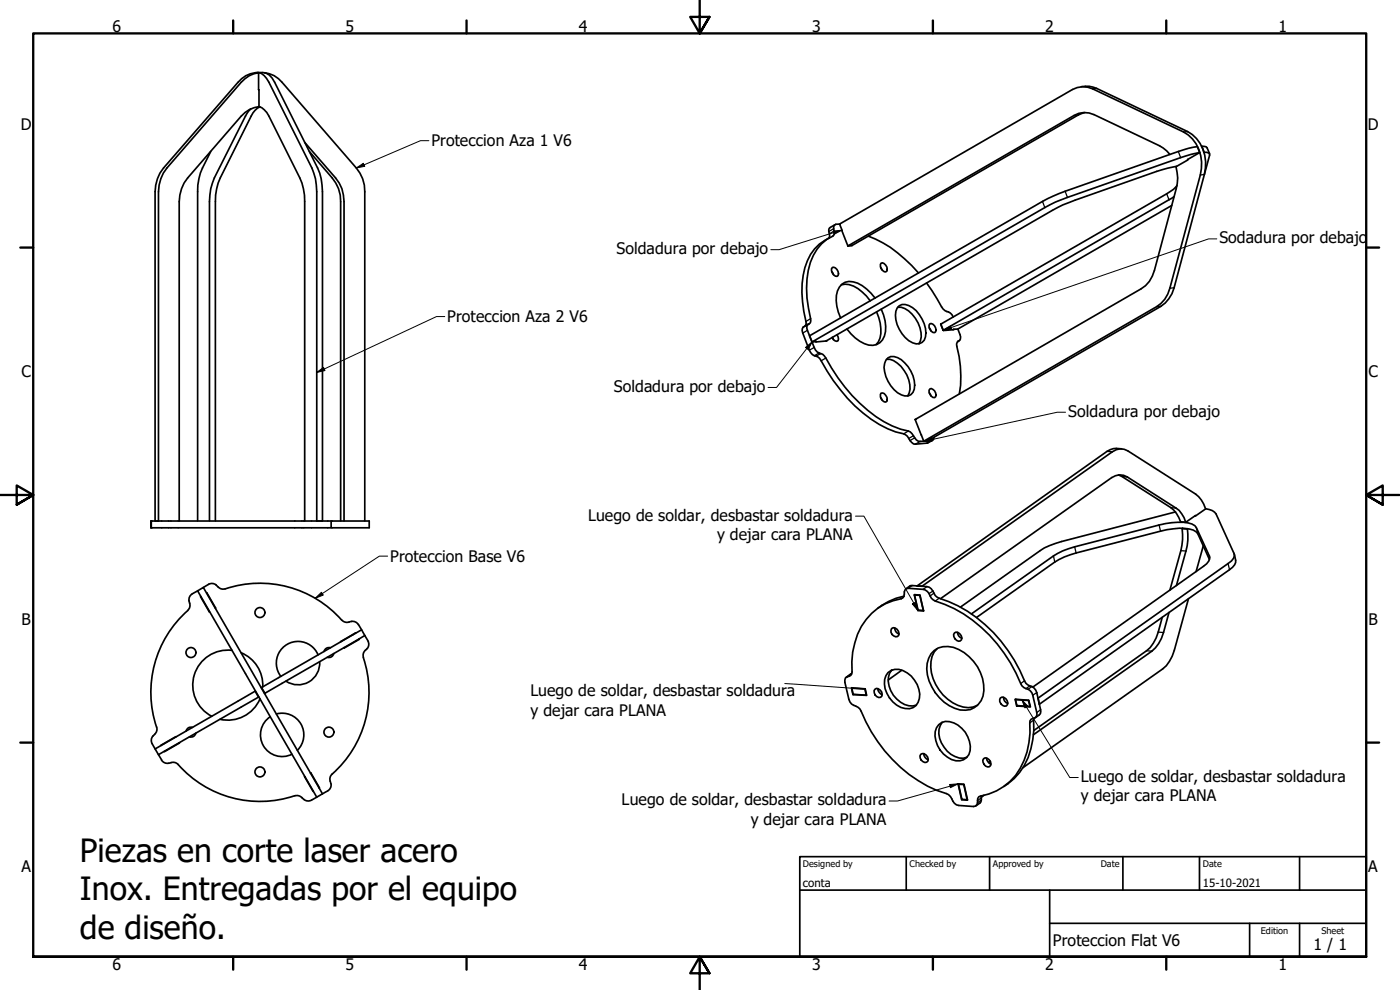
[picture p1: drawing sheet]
<svg xmlns="http://www.w3.org/2000/svg" width="420mm" height="297mm" viewBox="0 0 420 297" stroke-linecap="round" stroke-linejoin="round" font-family="sans-serif">
<!-- layer: Visible (ISO) -->
<g fill="none" stroke="#000" stroke-width=".51">
<path d="M75.3 32.6l-1.6 2.2-9.4 18.6a16.4 16.4 0 0 0-1.4 7.1v95.8M76.6 21.8a3.1 3.1 0 0 1 3.4 1.7l13.6 26.9a16.4 16.4 0 0 1 1.5 7.1v98.8M77.2 21.8a4.4 4.4 0 0 1 5.2 2.9l12.9 25.7a16.4 16.4 0 0 1 1.5 7.1v98.8M77.6 21.8a8.1 8.1 0 0 0-5.2 2.9l-22.3 25.7a11.4 11.4 0 0 0-2.5 7.1v98.8M77.6 32h.1M77.7 32l-.1-10.2a7.4 7.4 0 0 0-6.2 2.9l-22.3 25.7a11.4 11.4 0 0 0-2.6 7.1v98.8M77.7 32a8.4 8.4 0 0 0-5.3 2.8l-16.1 18.6a11.4 11.4 0 0 0-2.5 7.1v95.8M77.7 32a5.3 5.3 0 0 1 3 2.8l9.3 18.6a16.4 16.4 0 0 1 1.4 7.1v95.8M78 32.1a5.4 5.4 0 0 0-2.6 2.7l-9.3 18.6a16.4 16.4 0 0 0-1.5 7.1v95.8M79.4 21.8a8 8 0 0 1 5.2 2.9l22.3 25.7a10.5 10.5 0 0 1 2.6 7.1v98.8M324.5 26a7.2 7.2 0 0 1 4.6 .5l27.3 13a11.3 11.3 0 0 1 5 12.9M325.6 33.8l-2.1 .7-67.8 39.1-1.2 .2"/>
<path d="M63.2 45.5a21.4 21.4 0 0 0-3.9 12v98.8M91.4 42.7l9.3 10.7a10.5 10.5 0 0 1 2.6 7.1v95.8M92.8 45.5l6.9 7.9a10.5 10.5 0 0 1 2.5 7.1v95.8M351.1 46.3l-.9-1-2.2-1.6-19.6-9.3a6.3 6.3 0 0 0-6.1 .3l-67.9 39M353.1 49.9l-5.9 1.5-28.2 10.1-71.2 40.8M353.3 55.7a8.6 8.6 0 0 1-3.2 2.5l-67.8 39.1 .8 1.8 69.3-40.1M356.4 47.9l3.6-2.1-.7-1.8-2.6 .5-3.1 1-33.9 11.9-5.3 2.2-71.4 41.2 .7 1.8M356.4 47.9h.1M356.5 47.9l-3.6 2.1a11.7 11.7 0 0 1 .1 6.6l-6.5 24.5a8.6 8.6 0 0 1-4 5.6l-67.8 39.2M360 45.8l-5.7 1.5-37.6 13.3-3.1 1.7-69.9 40.3 1.2-.1M360.6 43.9l.7 1.8M360.7 43.9l1.3 .2 1 2.1"/>
<path d="M361.4 45.7l1.3 .2 .3 .6-1.6 5.9M361.4 52.4l-9 33.9a9.6 9.6 0 0 1-4 5.6l-70 40.4-1.2 .1M248.9 71.4a13.8 13.8 0 0 0-7.9 11.2 37.9 37.9 0 0 0 .9 14.4l-.3 .8M250.6 67.4l-1.4 .8a1.45 1.45 0 0 0-.3 2l-.1 1.2M252 67.2l-1.2 .1a1.42 1.42 0 0 0-.5 2v1.2a13.9 13.9 0 0 0-7.7 10.6 35.9 35.9 0 0 0 .7 15.2l-.1 .5a1.65 1.65 0 0 0-.9 2.3l2 5.2a2.96 2.96 0 0 0 2.6 2l.5 .5a51.4 51.4 0 0 0 17.9 19.7 28.9 28.9 0 0 0 7.9 3.1l.9 1.1a2.39 2.39 0 0 0 2.1 1.7l3.4-.2 .6-.5 .1-.5M255.8 73.6l-1.4 .2-2.4-6.6 69.9-40.4a6.6 6.6 0 0 1 6-.1l27.3 12.9a11.3 11.3 0 0 1 5 12.9l-9.1 34a8.8 8.8 0 0 1-3.9 5.5l-70 40.4-.7-1.9M260.6 70.9a35.4 35.4 0 0 1 15.1 11M264.4 79a1.59 1.59 0 0 1 1.9 1.8l-.1 .5-.4 .3a1.83 1.83 0 0 1-1.4-2.6zM351.7 61.6l-64.2 37.1-1.5 .2M242.7 97.2l-1.5 .8a1.41 1.41 0 0 0-.3 1.9l2 5.2a3.2 3.2 0 0 0 2.6 2l.5 .5a47.5 47.5 0 0 0 20.4 21l2.4 1 2.4 .6a3.3 3.3 0 0 1 1.9 2l1.1 1a7.2 7.2 0 0 0 5.7-1.1M249.6 81.5l.5 .9M249.8 80.2a1.65 1.65 0 0 1 1.6 .9 1.65 1.65 0 0 1-.2 1.8 1.86 1.86 0 0 1-1.4-2.7z"/>
<path d="M252.5 85.5a6.5 6.5 0 0 1 6.3 2.1l2.4 2.7M262.6 89.5a10.5 10.5 0 0 0-7.8-5.1 4.8 4.8 0 0 0-3.8 5.8l.6 3.4 .7 1.8M263.1 93.6a10.7 10.7 0 0 1 .5 9l-.7 .8M264.3 80.2l.5 .9M264.5 92.8a9.9 9.9 0 0 1 .4 9.2 4.1 4.1 0 0 1-5.5 1.1 13.2 13.2 0 0 1-5.2-4.4M269.4 92.2a7 7 0 0 1 6.1 4.7 6.8 6.8 0 0 1 .3 6.3M269.9 91.7a3.5 3.5 0 0 1 4 .6 9.9 9.9 0 0 1 3.8 8.8 2.58 2.58 0 0 1-3.8 1.8 9.6 9.6 0 0 1-5-9.5l.3-1zM278.1 84.9l3.1 4.7a5.9 5.9 0 0 0 2.9 3.9 2.48 2.48 0 0 1 2 1.6M278.9 98.4l.5 .9M279.1 97.1a1.65 1.65 0 0 1 1.5 .9 1.65 1.65 0 0 1-.1 1.8 1.86 1.86 0 0 1-1.4-2.7zM282.6 97.1l-.3 .1 .8 2 3.2-.4M287.5 98.7l.6 1.7a1.58 1.58 0 0 1-.8 2.3l-.2 .5a36.4 36.4 0 0 1 .8 15"/>
<path d="M248.1 102.2l-3.2 .3M249.8 101.2l.3 .7M251.2 100.4l.5 1.3-.2 .5-.4 .2-.5-.1-.9-1M264.3 119.2l.5 .9M264.4 118a1.87 1.87 0 0 1 1.8 2.4l-.4 .2a1.86 1.86 0 0 1-1.4-2.6zM266.1 107.8a5.8 5.8 0 0 1 5.2 3.4 7.1 7.1 0 0 1 1.1 7.6M266.5 107.4a3.9 3.9 0 0 1 5 1.5 8.5 8.5 0 0 1 2.5 8.8 2.51 2.51 0 0 1-3.5 .8 9.6 9.6 0 0 1-5-9.5l.4-.9zM278.9 117.9l.5 .9M279.1 116.7a1.6 1.6 0 0 1 1.6 .8 1.6 1.6 0 0 1-.2 1.8 1.83 1.83 0 0 1-1.4-2.6zM287.8 102.3l-.4 .2M274.7 125.8l1.8 4.7M336.6 134.7a5.3 5.3 0 0 0-4.4 .7l-57 40.4 1.5 .1 57.1-40.3a4 4 0 0 1 4.7-.3l20.3 13a8.4 8.4 0 0 1 3 4.4"/>
<path d="M45.3 156.3h65.5v2.1h-65.5zM45.4 156.3v2.1M99.4 156.3v2.1M335.7 142.5l15.7 9.8a8.7 8.7 0 0 1 2.9 4.3l1.6 .1 2.9-2M352.8 153.6l-34.2 8.9a21.5 21.5 0 0 0-6.4 2.7l-24 17M354.8 158.6a17.4 17.4 0 0 1-.4 6.6l-3.3 11.9M354.9 158.5l-.1 .1h1.6M355.9 156.7a7.7 7.7 0 0 0-3-4.3l-14.6-9.3a4.2 4.2 0 0 0-4.7 .2l-51.3 36.3M356.4 158.7a15.9 15.9 0 0 1-.5 6.6l-2.8 10.4M358.7 154.7l3.2-2.1a4 4 0 0 1 3 1.6l5.4 11.8a2.68 2.68 0 0 1-1.7 3.1l-57.1 40.4 .4 1.8 57.1-40.4a3.3 3.3 0 0 0 1.5-4.6M59.3 177.3a3.2 3.2 0 0 0-2.6 2.5v.5M59.3 177.3l1.7-1 35.8 61.9-1.7 1z"/>
<path d="M60.3 179l2.6 4.5M61 176.3a3.2 3.2 0 0 1 3.5-1 4.4 4.4 0 0 0 2.6 1.5 33 33 0 0 1 35.5 9.3M62 178l2.6 4.5M271.3 178.9a19 19 0 0 0-7.8 3.6M271.8 176.7l1.6-1 4.8 .3a2.74 2.74 0 0 1 2.1 2l.9 1.2a43.2 43.2 0 0 1 26.6 25.8l.6 .5a3.6 3.6 0 0 1 2.7 2.3l1.3 5.7-.5 1-1.1 .8M274.4 178.5l1.6 .1M274.6 178.4l.9 4.7 1.6 .1M276.1 178.6l1.1 4.5M356.7 179.6l-4.3 15.5a10.8 10.8 0 0 1-3.5 5.6l-41.9 29.7M361.1 163.8l-2.1 7.7M363 167.9l-3.5-7.8a4.5 4.5 0 0 0-4-1.6 25.3 25.3 0 0 0-7.2 .9l-25.3 6.5a21.5 21.5 0 0 0-6.5 2.7l-23.4 16.7M56.7 180.3a2.51 2.51 0 0 1-.4 2.8 32.9 32.9 0 0 0-9.3 35.1"/>
<path d="M69.6 195.1a10.5 10.5 0 0 0-11.3 7.4 10.5 10.5 0 0 0 5.3 12.4M72.4 195.8a10.5 10.5 0 0 1 6.5 10.3M95.5 196.5a6.5 6.5 0 0 0-9.3-3.2 6.5 6.5 0 0 0-1.9 9.7M95.9 198.5a6.5 6.5 0 0 1-3.2 6.1 6.5 6.5 0 0 1-6.9-.2M99.2 194.4a1.49 1.49 0 0 0-1.9 1.1M100.2 196.1a1.49 1.49 0 0 1-2 1.1M102.6 186.1l.8 .5h1.4M104.8 186.6a2.18 2.18 0 0 1 2.8 .8M106.7 190l-4.5 2.6M107.6 187.4l.9 1.6M107.8 191.7l-4.5 2.6M109 197.3a32.9 32.9 0 0 1-9.6 35.3l-.4 .9 .3 1.6"/>
<path d="M109.5 190.7a3.6 3.6 0 0 1 1.1 3l-.4 .9M109.5 190.7l-1-1.7-30 17.3M109.5 190.7l-30 17.3M109.7 195.1l-.6 .8v1.4M110.2 194.6l-.5 .5M261.6 184a16.4 16.4 0 0 1 8.9-4.4 1.66 1.66 0 0 0 .9-2l.6-1 .6-.1 4.5 .3a2.74 2.74 0 0 1 2 2l1 1.2a43.2 43.2 0 0 1 26.6 25.8l.6 .5a3.5 3.5 0 0 1 2.6 2.3l1.2 5.2a1.32 1.32 0 0 1-1.1 1.8l-.5 .2-.4 .5a23 23 0 0 1-6 18.2 18.3 18.3 0 0 1-9.3 4.6l-.4 .5a2.45 2.45 0 0 1-.7 2.3l-5-.2a2.71 2.71 0 0 1-2.1-2.1l-.9-1.2a42.9 42.9 0 0 1-26.6-25.7l-1.2-.8a2.69 2.69 0 0 1-2.1-2l-1.2-5.2a1.26 1.26 0 0 1 1.2-1.8l.8-.7a32.4 32.4 0 0 1 1.8-11.9l1.1-2.4 1.5-2zM267.6 188.6a1.5 1.5 0 0 1 1.9 .5 1.5 1.5 0 0 1-.2 1.9 1.65 1.65 0 0 1-1.6-.7 1.65 1.65 0 0 1-.1-1.7zM268.5 188.4a1.97 1.97 0 0 0 1.3 1.8M275.6 183.1l-.1 .1 1.7 .1-1.1-4.8-1.7-.1 1.1 4.8M280.4 195.2a7.5 7.5 0 0 1 9 .6 13.1 13.1 0 0 1 5.6 13 6 6 0 0 1-8.5 3.7 13.5 13.5 0 0 1-8.2-13.4l.4-1.6 .7-1.3zM281.2 194.6a8.5 8.5 0 0 0-1.2 9 12.8 12.8 0 0 0 10.6 8.7l1.4-.2 1.4-.5M286.4 189.9a1.52 1.52 0 0 1 2.3 1.5l-.2 .5-.3 .4a1.68 1.68 0 0 1-1.8-2.4z"/>
<path d="M287.3 189.7a1.97 1.97 0 0 0 1.4 1.8M291.5 184.2l24.7-17.4a20.2 20.2 0 0 1 6.3-2.7l25.4-6.6a18.8 18.8 0 0 1 9.8-.3l.9 .5 .4 .6 4 8.6a2.89 2.89 0 0 1-1.8 3l-51.3 36.3M348.8 185.2a18.4 18.4 0 0 1-3.6 9.1l-34.9 24.9M350.8 183.8l-1.6 6a10.8 10.8 0 0 1-3.5 5.6l-35.6 25.1M47 218.1v1.4l-.6 .8M57.8 218.2a1.49 1.49 0 0 0-2 1.2M58.8 220a1.49 1.49 0 0 1-2 1.1M76.6 207.4l-30.1 17.3 1.1 1.7M76.6 207.4l1 1.8M76.6 207.4h.1M77.7 209.1l-30.1 17.3M78 209.7a10.5 10.5 0 0 1-12 6.1"/>
<path d="M78.5 206.3l1 1.7M78.5 206.3l-.1 .1M79.5 208l-.1 .1M81.1 215a6.5 6.5 0 0 0-2.1 8.7 6.5 6.5 0 0 0 8.6 2.6M82.9 214.2a6.5 6.5 0 0 1 7.4 3 6.5 6.5 0 0 1-1.1 7.9M255.6 202.2l-1.6 1M255.7 206.5l.3 1.8 4 .2M255.7 206.4l4 .3M259.6 206.7l.4 1.9M259.7 206.7l.4 1.9-4-.3M259.7 206.7l-4.2-.3 .5 2M262.6 206.8a1.48 1.48 0 0 1 2.1 1.5v.5l-.4 .4a1.63 1.63 0 0 1-1.6-.6 1.63 1.63 0 0 1-.1-1.8z"/>
<path d="M263.5 206.6a2.24 2.24 0 0 0 1.2 1.9M266.5 201.8a4.4 4.4 0 0 1 5.8 .1 7.7 7.7 0 0 1 3.2 8.8 3.7 3.7 0 0 1-5.1 1.6 7.9 7.9 0 0 1-4.5-9.6zM267.6 201.1a6.2 6.2 0 0 0 .5 7.5 6.3 6.3 0 0 0 6.9 3M267.8 201l-.3 .2M270.6 201.1l-4 2.9M281.7 217.4a5 5 0 0 1 7 1.2 7.5 7.5 0 0 1 2.1 7.8 4.2 4.2 0 0 1-6.4 .8 7.8 7.8 0 0 1-3.3-8.8zM282.8 216.7a6.1 6.1 0 0 0 .5 7.5 6.9 6.9 0 0 0 5.8 3.3l1.1-.3M300.2 209.4a1.53 1.53 0 0 1 1.9 .5 1.53 1.53 0 0 1-.1 1.9 1.68 1.68 0 0 1-1.8-2.4zM301.2 209.2a1.81 1.81 0 0 0 1.3 1.9M304.7 209.9l.5 1.8M304.9 209.8l-.2 .1 4 .2M305.2 211.7l4 .2"/>
<path d="M305.2 211.7l-.1 .1 4.1 .3-.5-2-4-.3 .4 2M308.7 210.2l.4 1.8M310.3 215.5a25.6 25.6 0 0 1-4.3 16.3l-1.6 1.8-3.1 2.4M45.9 220.8a2 2 0 0 0-.2 2.3l.8 1.6M46.4 220.3l-.5 .6M47.6 226.4l.9 1.6M48.5 228a2.54 2.54 0 0 0 3.3 .7h.5a4 4 0 0 1 2.5 2.1 32.7 32.7 0 0 0 33.6 8M52.8 221.1l-4.5 2.6M53.8 222.9l-4.5 2.6M88.5 238.8a2.6 2.6 0 0 1 2.7 1 2.03 2.03 0 0 0 2.3 .3l1.6-.9M91.4 233l2.6 4.4M93.2 232l2.6 4.5"/>
<path d="M98.4 237.3l-1.6 .9M99.3 235.2a2 2 0 0 1-.9 2.1M276.4 226.3a1.52 1.52 0 0 1 1.8 .5 1.52 1.52 0 0 1-.1 1.9 1.65 1.65 0 0 1-1.6-.7 1.65 1.65 0 0 1-.1-1.7zM277.2 226.1a1.97 1.97 0 0 0 1.4 1.9M287.7 235.3l1.5 .1M287.8 235.2l.9 4.6 1.6 .2M288.7 239.8l-.1 .2-1.1-4.8 1.8 .1 1.1 4.8-1.8-.1M289.3 235.4l1 4.5M294.6 238.8l-.2 1.8-1.5 1.2M295.2 227.6a1.48 1.48 0 0 1 2.2 1.5l-.1 .6-.4 .3a1.68 1.68 0 0 1-1.7-2.4zM295.3 238.6l-.8 .6M296.1 227.4a2.24 2.24 0 0 0 1.3 1.9"/>
<path d="M297.2 228.4l-.5 .4"/>
<circle cx="57.3" cy="195.8" r="1.49"/>
<circle cx="78" cy="183.8" r="1.49"/>
<circle cx="98.7" cy="219.7" r="1.49"/>
<circle cx="78" cy="231.6" r="1.49"/>
</g>
<!-- layer: Visible Narrow (ISO) -->
<g fill="none" stroke="#000" stroke-width=".38">
<path d="M323.5 34.5l-1.2 .2M329.1 26.5l-1.2 .2M356.4 39.5l-1.2 .1M319.7 57.4l.7 1.8M350.1 58.2l.7 1.7M353.6 45.5l.7 1.8M361.4 52.4l-1.2 .1M250.2 68.6l-1.5 .9M250.3 69.3l-1.4 .9M312.9 60.4l.7 1.9M242.3 99.1l-1.4 .8M242.5 97.3l-1.5 .9"/>
<path d="M243.3 95.6l-1.4 .8M348.4 91.9l-1.2 .1M352.4 86.3l-1.3 .2M244.3 104.3l-1.4 .8M245.8 105.9l-1.4 .8M246.3 106.1l-1.4 .8M247.8 107.4l-1.4 .9M287.6 102.3l-.1 .2M272.6 129.3l-1.4 .9M274.1 130.7l-1.4 .9M274.5 131.4l-1.4 .8M276.2 132.4l-1.5 .9"/>
<path d="M279.6 132.2l-1.4 .8M332.2 135.4l1.6 .2M336.7 143l1.6 .1M347.9 157.5l.4 1.9M351.4 152.3l1.5 .1M359 158.3l.5 1.8M271.2 179.1l-.7 .5M273.7 175.7l-1.1 .8M278.2 176l-1.1 .8M280 177.3l-1.2 .8M280.3 178l-1.2 .8M281.9 179.5l-1.2 .8"/>
<path d="M316.2 166.8l.3 1.8M322.5 164.1l.5 1.8M354.4 165.2l1.5 .1M363 166.9l.1 .5M368.6 169.1l.4 1.8M344.1 195.2l1.6 .2M347.6 189.7l1.6 .1M255.4 202.2l-1.1 .9M255.5 202.4l-.7 .5M307.5 204.3l-1.2 .8M309.1 205.8l-1.2 .8M309.7 206l-1.2 .8"/>
<path d="M310.2 216.1l-1.1 .8M311.1 207.8l-1.2 .8M312.3 213l-1.2 .8M294.5 239.4l-1.1 .8M294.5 240l-1.1 .8"/>
</g>
<!-- layer: Border (ISO) -->
<g fill="none" stroke="#000" stroke-width=".7">
<path d="M70 6.1v3.9M140 6.1v3.9M210 0v10l-2.9-4.9h5.8l-2.9 4.9 2.9-4.9M280 6.1v3.9M350 6.1v3.9M6.1 74.3h3.9M410 74.3h3.9M0 148.5h10l-5-2.8v5.7l5-2.9-5 2.9M420 148.5h-10l5-2.8v5.7l-5-2.9 5 2.9M6.1 222.8h3.9M410 222.8h3.9M10 287.1v-277.1h400v277.1h-400h400"/>
<path d="M70 287.1v3.8M140 287.1v3.8M212.9 292l-2.9-4.9 2.9 4.9h-5.8l2.9-4.9v9.9M280 287.1v3.8M350 287.1v3.8"/>
</g>
<!-- layer: Title (ISO) -->
<path d="M240 257h170v30.1h-170zM272 257v10.1M297 257v10.1M337 257v10.1M360 257v10.1M390 257v10.1M240 267.1h170M315 277h95M315 267.1v20M375 277v10.1M390 277v10.1" fill="none" stroke="#000" stroke-width=".51"/>
<!-- layer: Symbol (ISO) -->
<g fill="none" stroke="#000" stroke-width=".3">
<path d="M106.9 50.4l2.1-1.4 .5 .9zM128.7 42.2h-2.5l-19.3 8.2M250.1 69.3l2.5-.2-2.2 1.2zM252.6 69.1l-18.8 5.8h-2.5M365.2 71.7h-2.5l-79.6 27.4M133.5 95h-2.5l-35.9 16.7M283.1 99.1l2.1-1.3 .4 .9zM95.1 111.7l2-1.5 .4 1zM241.7 104.3l2-1.7-1.1 2.3zM243.7 102.6l-10.7 13.7h-2.5M277.2 132.4l2.4-1 .2 .9zM319.8 123.7h-2.5l-40.1 8.7"/>
<path d="M256.7 154.9h2.6l16.2 28.3M94.6 179.5l1.9-1.8 .5 .8zM116.3 166.9h-2.4l-19.3 12.6M273.8 181.2l.8-.4 .9 2.4zM235.5 205.1l20.2 1.4M306.7 210l1.8 1.9-.9 .5zM306.7 210l14.4 23.3h2.5M285 235.4l2.5-.2-2.3 1.1zM287.5 235.2l-18.1 5.1h-2.6"/>
</g>
<g fill="#000">
<path d="M106.9 50.4l2.1-1.4 .5 .9z" fill-rule="evenodd"/>
<path d="M250.1 69.3l2.5-.2-2.2 1.2z" fill-rule="evenodd"/>
<path d="M283.1 99.1l2.1-1.3 .4 .9z" fill-rule="evenodd"/>
<path d="M95.1 111.7l2-1.5 .4 1z" fill-rule="evenodd"/>
<path d="M241.7 104.3l2-1.7-1.1 2.3z" fill-rule="evenodd"/>
<path d="M277.2 132.4l2.4-1 .2 .9z" fill-rule="evenodd"/>
<path d="M94.6 179.5l1.9-1.8 .5 .8z" fill-rule="evenodd"/>
<path d="M273.8 181.2l.8-.4 .9 2.4z" fill-rule="evenodd"/>
<path d="M306.7 210l1.8 1.9-.9 .5z" fill-rule="evenodd"/>
<path d="M285 235.4l2.5-.2-2.3 1.1z" fill-rule="evenodd"/>
</g>
<g font-size="9.6">
<text x="24" y="258.6">Piezas en corte laser acero</text>
<text x="24" y="270.2">Inox. Entregadas por el equipo</text>
<text x="24" y="281.7">de diseño.</text>
</g>
<g font-size="4.8">
<text x="33.7" y="9.6">6</text>
<text x="103.7" y="9.6">5</text>
<text x="173.7" y="9.6">4</text>
<text x="243.7" y="9.6">3</text>
<text x="313.7" y="9.6">2</text>
<text x="383.7" y="9.6">1</text>
<text x="6.2" y="38.9">D</text>
<text x="410.5" y="38.9">D</text>
<text x="129.5" y="43.9">Proteccion Aza 1 V6</text>
<text x="185" y="76.2">Soldadura por debajo</text>
<text x="366" y="73">Sodadura por debajo</text>
<text x="134.2" y="96.7">Proteccion Aza 2 V6</text>
<text x="6.4" y="113.1">C</text>
<text x="410.7" y="113.1">C</text>
<text x="184.2" y="117.6">Soldadura por debajo</text>
<text x="320.5" y="125">Soldadura por debajo</text>
<text x="176.5" y="156.2">Luego de soldar, desbastar soldadura</text>
<text x="215.2" y="162">y dejar cara PLANA</text>
<text x="117.1" y="168.6">Proteccion Base V6</text>
<text x="6.4" y="187.4">B</text>
<text x="410.7" y="187.4">B</text>
<text x="159.2" y="209">Luego de soldar, desbastar soldadura</text>
<text x="159.2" y="214.7">y dejar cara PLANA</text>
<text x="324.4" y="234.6">Luego de soldar, desbastar soldadura</text>
<text x="186.6" y="241.7">Luego de soldar, desbastar soldadura</text>
<text x="324.4" y="240.4">y dejar cara PLANA</text>
<text x="225.3" y="247.4">y dejar cara PLANA</text>
<text x="6.4" y="261.7">A</text>
<text x="410.7" y="261.7">A</text>
<text x="316" y="283.8">Proteccion Flat V6</text>
<text x="394.2" y="285">1 / 1</text>
<text x="33.7" y="290.9">6</text>
<text x="103.7" y="290.9">5</text>
<text x="173.7" y="290.9">4</text>
<text x="243.7" y="290.9">3</text>
<text x="313.7" y="290.9">2</text>
<text x="383.7" y="290.9">1</text>
</g>
<g font-size="3.4">
<text x="241" y="266">conta</text>
<text x="361" y="266">15-10-2021</text>
</g>
<g font-size="2.7">
<text x="241" y="260.1">Designed by</text>
<text x="273" y="260.1">Checked by</text>
<text x="298" y="260.1">Approved by</text>
<text x="330.3" y="260">Date</text>
<text x="361" y="260">Date</text>
<text x="378.4" y="280.1">Edition</text>
<text x="396.6" y="280.1">Sheet</text>
</g>
</svg>
